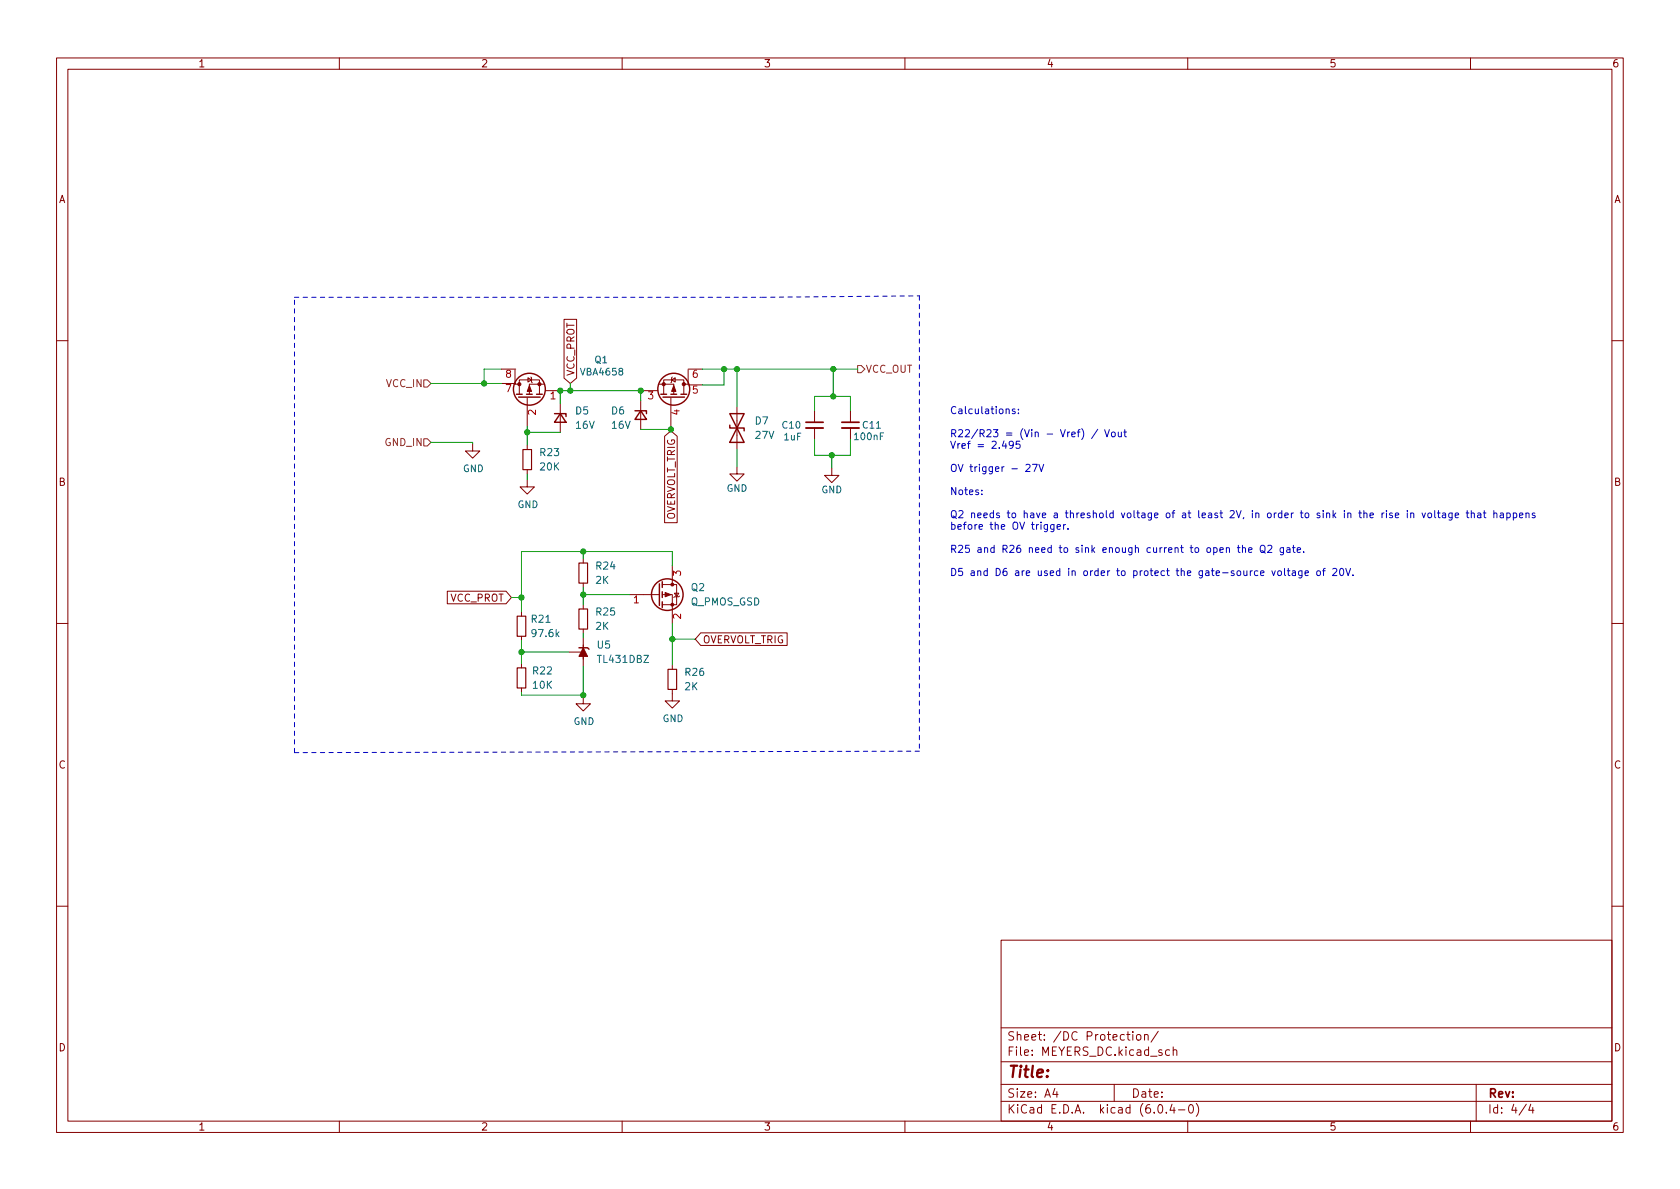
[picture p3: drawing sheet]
<svg xmlns="http://www.w3.org/2000/svg" width="297mm" height="210mm" viewBox="0 0 297 210" stroke-linecap="round" stroke-linejoin="round" font-family="sans-serif">
<g fill="none" stroke="#840000" stroke-width=".18">
<path d="M10 10.2h277v190.1h-277zM12 12.2h273v186.1h-273zM60 10.2v2M110 10.2v2M160 10.2v2M210 10.2v2M260 10.2v2M99.7 56.5h2.2v10.4l-1.1 .9-1.1-.9zM10 60.2h2M83.6 78.5v1.3h1.2l-1.2 1.2-1.3-1.2h1.3M88.6 65.3h2.6M88.6 67.8h2.6"/>
<path d="M91.1 65.4v2.5h.7M91.8 67.9v-.7h3.6v2.5M91.8 67.9v1.8M93.2 70.4v5M93.2 78.7v.8M93.3 66.8l.7 .4-.7 .4zM93.9 66.7l.1 .1v.8l.1 .1M96.1 67.9h-2.5v1.8M96.5 69.1h2.6M99.1 71.4v5M113.3 70.9v5M113.8 69.1h2.5"/>
<path d="M116.6 67.9h2.5v1.8M117.5 77.1l1.1-.9 1.1 .9v15.3h-2.2zM118.6 70.4v5M118.7 67.2l.7-.4v.8zM118.9 66.7l-.2 .1v.8l-.1 .1M120.9 67.9v-.7h-3.6v2.5M120.9 67.9v1.8M121.7 65.4v2.5h-.8M121.7 68.1h2.5M121.7 65.3h2.5M130.3 71.9v7.6M144 72.6v2.1"/>
<path d="M144 75.7v2M150.4 72.6v2.1M150.4 75.7v2M285 60.2h2M93.2 84.8v1.3h1.3l-1.3 1.3-1.3-1.3h1.3M93.2 83.1v.7M103.1 98.8v.8M130.3 82.5v1.3h1.3l-1.3 1.3-1.3-1.3h1.3M147.1 82.8v1.3h1.2l-1.2 1.2-1.3-1.2h1.3M10 110.2h2M79.1 104.5h10.4l.9 1.2-.9 1.1h-10.4zM92.2 108.2v.8"/>
<path d="M92.2 112.5v.8M92.2 117.3v.8M100.6 115.3h2.5M103.1 114v2.6M103.1 103.1v.8M103.1 106.9v.8M103.1 111.2v.8M103.1 112.8v5.1M111.3 105.2h5.3M117.1 105.2h1.8v5M117.1 103.4h2.5v3.5h-2.5M118.9 100.1v3.3"/>
<path d="M118.9 117.6v.8M119.3 104.9h.7l-.4 .6zM120.1 105.4l-.1 .1h-.7l-.2 .2M123.9 111.9h15.3v2.2h-15.3l-1-1.1zM285 110.2h2M92.2 121.7v.7M103.1 123.2v1.3h1.3l-1.3 1.2-1.2-1.2h1.2M118.9 121.9v2h1.2l-1.2 1.3-1.3-1.3h1.3M10 160.2h2M177 166.3h108v32h-108zM285 160.2h2M60 198.3v2"/>
<path d="M110 198.3v2M160 198.3v2M177 194.8h108M177 191.8h108M177 187.8h108M177 181.8h108M186.5 192.5l-.4 1h1M186.9 193v1M197 191.8v3M199.2 182.9h.6M199.4 182.4v1.3l.4 .2M200.3 182.4v.2"/>
<path d="M200.3 182.9v1M201 183.1l.2-.2 .4 .2 .1 .5-.1 .3h-.4l-.2-.1zM202.4 183.1l.2-.2 .3 .1 .1 .9M202.4 182.9v1M204.8 182.4l-1.3 1.9M204.9 195.4l.2-.1a.81 .81 0 0 1 .6 .7 .81 .81 0 0 1-.3 .8h-.2a.81 .81 0 0 1-.6-.6 .81 .81 0 0 1 .3-.8zM206.2 196.7v.1M206.8 185.7l-.4-.1-.3 .3v.4l.1 .3h.6M207.2 195.3l-.3 1h.9M207.4 185.8l.2-.2 .4 .1 .1 .9M207.4 185.1v1.5M207.6 195.8v1"/>
<path d="M208.4 196.3h1.1M210 198.3v2M210.4 195.4l.1-.1a.81 .81 0 0 1 .6 .7 .81 .81 0 0 1-.3 .8h-.2a.81 .81 0 0 1-.5-.6 .81 .81 0 0 1 .3-.8zM211.5 195.1a1.72 1.72 0 0 1 0 2.3M260 198.3v2M261 191.8v6.5M269.9 195.3l-1.3 1.9M270.6 195.3l-.3 1h.9M271 195.8v1"/>
</g>
<path d="M92.5 79.5h1.5v3.6h-1.5zM102.4 99.6h1.5v3.5h-1.5zM91.4 118.1h1.6v3.6h-1.6zM91.4 109h1.6v3.5h-1.6zM102.4 107.7h1.5v3.5h-1.5zM118.1 118.4h1.5v3.5h-1.5z" fill="none" stroke="#840000" stroke-width=".2"/>
<path d="M142.5 75.7h3M148.8 75.7h3.1" fill="none" stroke="#840000" stroke-width=".33"/>
<path d="M142.5 74.7h3M148.8 74.7h3.1" fill="none" stroke="#840000" stroke-width=".3"/>
<g fill="none" stroke="#840000" stroke-width=".25">
<path d="M91.3 69.7h1M91.7 70.2h3.8M93.1 69.7h1M94.9 69.7h1M98 73.1h2.1v.6M99.1 73.1l1 1.6h-2.1zM112.3 72.6h2v.5M113.3 72.6l1 1.6h-2zM116.8 69.7h1.1M117.2 70.2h3.8M118.6 69.7h1M120.4 69.7h1"/>
<path d="M129 75.2v.5h2.6v.5M129 73.1h2.6l-2.6 5.1h2.6zM102.4 114.5h1.5l.2 .3M116.6 103.2v3.9M117.1 102.9v1M117.1 104.6v1.1M117.1 106.4v1"/>
<circle cx="93.6" cy="68.8" r="2.82"/>
<circle cx="119.1" cy="68.8" r="2.82"/>
<circle cx="118" cy="105.1" r="2.79"/>
</g>
<g fill="#840000" stroke="#840000" stroke-width=".18">
<path d="M93.6 68.2l.4 1h-.8z"/>
<path d="M119.1 68.2l.4 1h-.8z"/>
<path d="M117.6 104.8l1 .4-1 .3z"/>
<path d="M103.1 114.5l.8 1.6h-1.5z"/>
<circle cx="91.8" cy="67.9" r=".28"/>
<circle cx="95.4" cy="67.9" r=".28"/>
<circle cx="117.3" cy="67.9" r=".28"/>
<circle cx="120.9" cy="67.9" r=".28"/>
<circle cx="118.9" cy="106.9" r=".25"/>
<circle cx="118.9" cy="103.4" r=".25"/>
</g>
<path d="M74.9 77.6h.7l.6 .6-.6 .7h-.7zM74.9 67.2h.7l.6 .6-.6 .6h-.7zM151.6 64.6h.7l.6 .7-.6 .6h-.7z" fill="none" stroke="#725600" stroke-width=".18"/>
<g fill="none" stroke="#0000c2" stroke-width=".18">
<path d="M179.2 78.6l-.3 .2h-.2l-.3-.2 .2-.5 .3-.1 .2 .1a.84 .84 0 0 1-.3 1.2h-.2M179.5 72.4l-.3-.1-.2 .2v.2l.5 .1v.3h-.5M180.1 73v.2M180.1 72.4v.1M180.3 78h-.6l-.1 .6 .2-.1 .4 .1 .2 .1-.1 .5-.2 .1-.5-.1M191.3 75.8a1.46 1.46 0 0 1 0 1.9M194.1 75.9l-1.1 1.6M195.3 76l.4 1.2 .5-1.2M196.6 76.5l.3-.1 .3 .2v.4l-.3 .2h-.3l-.1-.2zM197.7 76.4l.1 .8h.3l.2-.1M198.3 76.4v.8M198.7 76.4h.5"/>
<path d="M198.9 76v1.1l.3 .1M173.6 87.3v.2M173.6 86.7v.1M181.4 82.2l.5-.1 .2 .4-.8 .9h.8M182.5 82.1h.9l-.6 1.3M183.7 82.1l.4 1.3 .4-1.3M186.4 92.8v1l-.3 .2h-.3M186.4 92.8h-.4l-.2 .2 .1 .5h.5M186.9 93.2l.6-.1-.1-.3h-.3l-.2 .1 .1 .6h.4M188 92.8v.8M188.4 92.8l-.4 .2M188.8 93.5v.1"/>
<path d="M218.8 96.8h.5M219 96.4v1.1l.3 .2M219.7 97l.2-.2 .3 .1v.8M219.7 96.4v1.3M220.8 97.3l.6-.2-.1-.2-.4-.1-.1 .2v.6h.5M222.9 96.6l.2-.2a.43 .43 0 0 1 .6 .4v.5a.42 .42 0 0 1-.5 .4 .42 .42 0 0 1-.4-.4zM223.1 97.4l.6 .4M224.2 96.5l.4-.1 .3 .4-.8 .9h.8M226.9 96.8v1.1l-.2 .2h-.3M226.9 96.9l-.3-.1-.3 .3 .2 .5h.4M227.5 96.9h.5l.1 .8M228.1 97.1l-.4 .1-.2 .2 .2 .3 .4-.1"/>
<path d="M228.5 96.8h.5M228.7 96.4v1.1l.3 .2M229.4 97.3l.6-.2-.1-.2-.4-.1-.1 .2v.6h.5M230.5 97.6v.1M248.8 90.3v.1M248.8 90.7v.9M249.4 90.8l.2-.1 .3 .1 .1 .8M249.4 90.7v.9M251.4 90.7l.3 .9 .3-.9M252.6 90.8l.3-.1 .2 .3v.3l-.2 .3-.3-.1-.1-.2zM253.7 90.3v1.1l.1 .2M254.1 90.7h.5"/>
<path d="M254.3 90.3v1.1l.3 .2M255.1 90.8h.4l.1 .8M255.6 91l-.4 .1-.2 .2 .2 .3 .4-.1M256.7 90.7v1l-.2 .3-.3-.1M256.7 90.8l-.3-.1-.3 .3 .2 .5h.4M257.3 91.1l.6-.1-.1-.2-.3-.1-.2 .2 .1 .6h.4M259.2 90.7h.5M259.4 90.3v1.1l.3 .2M260.1 90.8l.2-.1 .3 .1 .1 .8M260.1 90.3v1.3M261.3 90.8h.5v.8M261.8 91l-.4 .1-.2 .2 .2 .3 .4-.1"/>
<path d="M262.3 90.7h.4M262.4 90.3v1.1l.3 .2M264.1 90.8l.2-.1 .3 .1 .1 .8M264.1 90.3v1.3M265.3 90.8h.5v.8M265.8 91l-.4 .1-.2 .2 .2 .3 .4-.1M266.4 90.8l.4-.1 .2 .3-.1 .5h-.5M266.4 90.7v1.3M267.6 90.8l.3-.1 .3 .3-.1 .5h-.5M267.6 90.7v1.3M268.7 91.1l.6-.1-.1-.2-.4-.1-.1 .2v.6h.5M269.8 90.8l.2-.1 .3 .1 .1 .8"/>
<path d="M269.8 90.7v.9M271.4 90.8l-.3-.1-.2 .2 .1 .2 .4 .1v.3h-.5M224.9 100.9l.3 .9 .3-.9M226 101l.3-.1 .3 .3v.3l-.3 .3-.3-.1-.1-.2zM227.1 100.5v1.1l.2 .2M227.6 100.9h.5M227.8 100.5v1.1l.3 .2M228.5 101h.5l.1 .8M229.1 101.2l-.5 .1-.2 .2 .2 .3 .5-.1M230.2 100.9v1.1l-.2 .2-.3-.1M230.2 101l-.4-.1-.2 .3 .1 .5h.5M230.7 101.4l.6-.2v-.2l-.4-.1-.2 .2 .1 .6h.5"/>
<path d="M232.9 101l.3-.1 .3 .3v.3l-.3 .3-.3-.1-.1-.2zM233.8 100.9h.5M234.3 100.5l-.3 .2v1.1M235.6 100.6l.5-.1 .3 .4-.8 .9h.8M237 100.6l.2-.1a.68 .68 0 0 1 .4 .6 .68 .68 0 0 1-.4 .7 .84 .84 0 0 1-.2-1.2zM237.9 100.5l.5 1.3 .4-1.3M239.2 101.7v.1"/>
</g>
<path d="M52.1 52.6h82.5M134.7 52.6l27.9-.3M162.6 52.3v80.5M52.1 133.1v-80.5M162.6 132.8l-110.5 .3" fill="none" stroke="#0000c2" stroke-width=".18" stroke-dasharray=".8 .8"/>
<g fill="none" stroke="#009600" stroke-width=".18">
<path d="M76.2 67.8h12.4M76.2 78.2h7.4v.3M88.6 65.3h-3v2.5M93.2 75.4v3.3M93.2 76.4h5.9M100.8 67.8v1.3M113.3 69.1v1.8M113.3 75.9h5.3M113.8 69.1h-14.7v2.3M118.6 75.4v.8M124.2 65.3h27.4M128 65.3v2.8h-3.8"/>
<path d="M130.3 65.3v6.6M130.3 79.5v3M144 72.6v-2.5h6.4v2.5M144 77.7v2.8h6.4v-2.8M147.3 65.3v4.8M93.2 83.8v1M103.1 97.5v1.3M147.1 80.5v2.3M90.4 105.7h1.8M92.2 113.3v4M92.2 115.3h8.4M103.1 103.9v3"/>
<path d="M103.1 112v.8M103.1 117.9v5.3M103.1 105.2h8.2M118.9 100.1v-2.6h-26.7v10.7M118.9 110.2v7.4M118.9 113h4M92.2 122.4v.5h10.9"/>
</g>
<g fill="#009600" stroke="#009600" stroke-width=".18">
<circle cx="113.3" cy="69.1" r=".46"/>
<circle cx="130.3" cy="65.3" r=".46"/>
<circle cx="128" cy="65.3" r=".46"/>
<circle cx="147.3" cy="70.1" r=".46"/>
<circle cx="147.3" cy="65.3" r=".46"/>
<circle cx="147.1" cy="80.5" r=".46"/>
<circle cx="103.1" cy="105.2" r=".46"/>
<circle cx="118.6" cy="75.9" r=".46"/>
<circle cx="118.9" cy="113" r=".46"/>
<circle cx="85.6" cy="67.8" r=".46"/>
<circle cx="103.1" cy="122.9" r=".46"/>
<circle cx="92.2" cy="115.3" r=".46"/>
<circle cx="99.1" cy="69.1" r=".46"/>
<circle cx="93.2" cy="76.4" r=".46"/>
<circle cx="100.8" cy="69.1" r=".46"/>
<circle cx="103.1" cy="97.5" r=".46"/>
<circle cx="92.2" cy="105.7" r=".46"/>
</g>
<text font-size="2.8" fill="#840000" x="178" y="190.6">Title:</text>
<g font-size="2.1" fill="#840000">
<text x="178" y="184">Sheet: /DC Protection/</text>
<text x="178" y="186.7">File: MEYERS_DC.kicad_sch</text>
<text x="178" y="196.9">KiCad E.D.A. kicad (6.0.4-0)</text>
<text x="178" y="194.1">Size: A4</text>
<text x="200" y="194.1">Date:</text>
<text x="263" y="194.1">Rev:</text>
<text x="263" y="196.9">Id: 4/4</text>
</g>
<g font-size="1.8" fill="#840000">
<text x="35" y="11.9">1</text>
<text x="85" y="11.9">2</text>
<text x="135" y="11.9">3</text>
<text x="185" y="11.9">4</text>
<text x="235" y="11.9">5</text>
<text x="285" y="11.9">6</text>
<text x="10.3" y="35.9">A</text>
<text x="285.3" y="35.9">A</text>
<text x="101.6" y="66.5" transform="rotate(-90 101.6 66.5)">VCC_PROT</text>
<text x="10.3" y="85.9">B</text>
<text x="285.3" y="85.9">B</text>
<text x="119.3" y="92.4" transform="rotate(-90 119.3 92.4)">OVERVOLT_TRIG</text>
<text x="79.5" y="106.4">VCC_PROT</text>
<text x="124.2" y="113.8">OVERVOLT_TRIG</text>
<text x="10.3" y="135.9">C</text>
<text x="285.3" y="135.9">C</text>
<text x="10.3" y="185.9">D</text>
<text x="285.3" y="185.9">D</text>
<text x="35" y="199.9">1</text>
<text x="85" y="199.9">2</text>
<text x="135" y="199.9">3</text>
<text x="185" y="199.9">4</text>
<text x="235" y="199.9">5</text>
<text x="285" y="199.9">6</text>
</g>
<g font-size="1.8" fill="#725600">
<text x="153" y="65.9">VCC_OUT</text>
<text x="68.3" y="68.4">VCC_IN</text>
<text x="68.1" y="78.9">GND_IN</text>
</g>
<g font-size="1.8" fill="#a90000">
<text x="89.4" y="69.3">7</text>
<text x="89.4" y="66.8">8</text>
<text x="97.3" y="70.6">1</text>
<text x="114.6" y="70.6">3</text>
<text x="122.4" y="69.6">5</text>
<text x="122.4" y="66.8">6</text>
<text x="94.7" y="73.4" transform="rotate(-90 94.7 73.4)">2</text>
<text x="120.1" y="73.4" transform="rotate(-90 120.1 73.4)">4</text>
<text x="120.4" y="101.8" transform="rotate(-90 120.4 101.8)">3</text>
<text x="112" y="106.7">1</text>
<text x="120.4" y="109.5" transform="rotate(-90 120.4 109.5)">2</text>
</g>
<g font-size="1.8" fill="#006464">
<text x="101.8" y="73.3">D5</text>
<text x="101.9" y="75.8">16V</text>
<text x="108.1" y="73.3">D6</text>
<text x="108.2" y="75.8">16V</text>
<text x="133.5" y="75.1">D7</text>
<text x="133.6" y="77.6">27V</text>
<text x="95.6" y="80.6">R23</text>
<text x="95.6" y="83.2">20K</text>
<text x="105.5" y="100.7">R24</text>
<text x="105.3" y="103.2">2K</text>
<text x="122.1" y="107.1">Q_PMOS_GSD</text>
<text x="122.2" y="104.5">Q2</text>
<text x="94" y="110.1">R21</text>
<text x="94.2" y="112.6">97.6k</text>
<text x="105.3" y="111.4">2K</text>
<text x="105.5" y="108.8">R25</text>
<text x="94.3" y="119.2">R22</text>
<text x="105.6" y="114.7">U5</text>
<text x="105.8" y="117.2">TL431DBZ</text>
<text x="121.2" y="119.5">R26</text>
<text x="94.3" y="121.8">10K</text>
<text x="121.1" y="122">2K</text>
</g>
<g font-size="1.8" fill="#0000c2">
<text x="167.9" y="73.2">Calculations:</text>
<text x="167.9" y="77.3">R22/R23 = (Vin - Vref) / Vout</text>
<text x="167.9" y="79.4">Vref = 2.495</text>
<text x="167.9" y="83.4">OV trigger - 27V</text>
<text x="167.9" y="87.5">Notes:</text>
<text x="167.9" y="91.6">Q2 needs to have a threshold voltage of at least 2V, in order to sink in the rise in voltage that happens</text>
<text x="167.9" y="93.7">before the OV trigger.</text>
<text x="167.9" y="97.8">R25 and R26 need to sink enough current to open the Q2 gate.</text>
<text x="167.9" y="101.8">D5 and D6 are used in order to protect the gate-source voltage of 20V.</text>
</g>
<g font-size="1.7" fill="#006464">
<text x="105.2" y="64.2">Q1</text>
<text x="102.8" y="66.4">VBA4658</text>
<text x="138.4" y="75.8">C10</text>
<text x="138.6" y="77.9">1uF</text>
<text x="151.2" y="77.8">100nF</text>
<text x="152.6" y="75.8">C11</text>
<text x="81.8" y="83.5">GND</text>
<text x="91.5" y="89.8">GND</text>
<text x="128.4" y="87">GND</text>
<text x="145.2" y="87.2">GND</text>
<text x="101.4" y="128.2">GND</text>
<text x="117.1" y="127.7">GND</text>
</g>
</svg>
